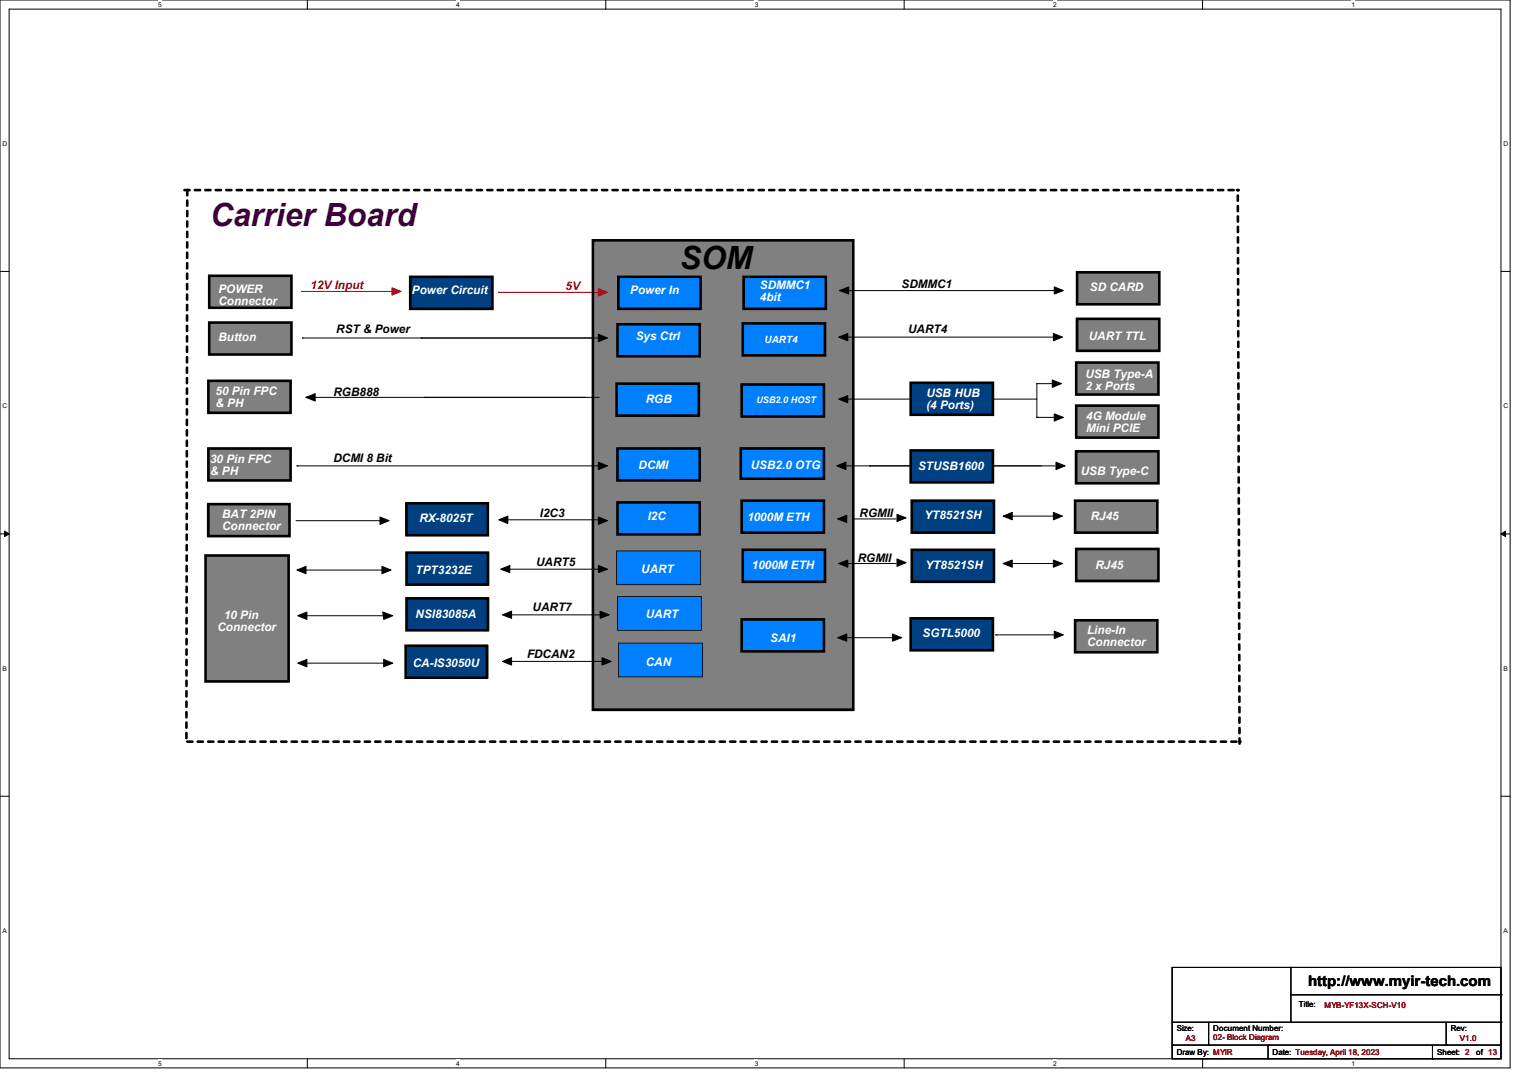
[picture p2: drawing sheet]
<svg xmlns="http://www.w3.org/2000/svg" width="297mm" height="210mm" viewBox="0 0 297 210" stroke-linecap="round" stroke-linejoin="round" font-family="sans-serif">
<path d="M0 0h293.9v207.9h-293.9zM1.8 1.8h290.3v204.3h-290.3z" fill="none" stroke="#000" stroke-width=".19"/>
<g fill="#fff">
<path d="M30.8 .2h.7v1.4h-.7z"/>
<path d="M30.8 206.2h.7v1.4h-.7z"/>
</g>
<path d="M59.8 0v1.8M59.8 206.1v1.8" fill="none" stroke="#000" stroke-width=".19"/>
<g fill="#fff">
<path d="M88.8 .2h.7v1.4h-.7z"/>
<path d="M88.8 206.2h.7v1.4h-.7z"/>
</g>
<path d="M117.9 0v1.8M117.9 206.1v1.8" fill="none" stroke="#000" stroke-width=".19"/>
<g fill="#fff">
<path d="M146.9 .2h.7v1.4h-.7z"/>
<path d="M146.9 206.2h.7v1.4h-.7z"/>
</g>
<path d="M176 0v1.8M176 206.1v1.8" fill="none" stroke="#000" stroke-width=".19"/>
<g fill="#fff">
<path d="M205 .2h.7v1.4h-.7z"/>
<path d="M205 206.2h.7v1.4h-.7z"/>
</g>
<path d="M234.1 0v1.8M234.1 206.1v1.8" fill="none" stroke="#000" stroke-width=".19"/>
<g fill="#fff">
<path d="M263.1 .2h.6v1.4h-.6z"/>
<path d="M263.1 206.2h.6v1.4h-.6z"/>
<path d="M.5 27.3h.9v1.4h-.9z"/>
<path d="M292.6 27.3h.9v1.4h-.9z"/>
<path d="M.5 78.4h.9v1.4h-.9z"/>
<path d="M292.6 78.4h.9v1.4h-.9z"/>
</g>
<path d="M0 52.8h1.8M292.1 52.8h1.8" fill="none" stroke="#000" stroke-width=".19"/>
<g fill="#fff">
<path d="M.5 129.5h.8v1.4h-.8z"/>
<path d="M292.6 129.5h.8v1.4h-.8z"/>
</g>
<path d="M0 103.9h1.8M292.1 103.9h1.8" fill="none" stroke="#000" stroke-width=".19"/>
<path d="M.9 103.4l.9 .5-.9 .5zM292.1 103.9l.9-.5v1z" fill="#000" stroke="#000" stroke-width=".19"/>
<g fill="#fff">
<path d="M.5 180.5h.8v1.4h-.8z"/>
<path d="M292.6 180.5h.8v1.4h-.8z"/>
</g>
<g fill="none" stroke="#000" stroke-width=".19">
<path d="M163.6 56.6h.1M163.6 56.6h41.8M58.8 65.8h.1M58.8 65.8h59.3M59.6 77.3h.1M59.6 77.3h57M82 65.8h.1M82.7 77.3h.1M164.3 77.7h.1M164.3 65.6h.1M164.3 77.7h37.5M164.3 65.6h41.8"/>
<path d="M201.8 74.7h.1M201.8 74.7h4.1M201.8 74.7v6.5M57.8 90.7h.1M57.8 90.7h59.4M163.7 90.7h.1M163.7 90.7h41.7M169.2 90.7h.1M201.8 81.2h.1M201.8 81.2h4.8M57.6 101.3h16.4M58 111h16.3"/>
<path d="M58.3 119.8h16.4M74 101.3h.1M74.3 111h.1M74.7 119.8h.1M98.3 101.2h.1M98.3 101.2h19M98.7 110.8h.1M98.7 110.8h19M99 119.7h.1M99 119.7h19.1M163.2 101h.1M163.2 109.7h.1"/>
<path d="M163.2 101h11.2M163.2 109.7h11.2M195.4 109.7h.1M195.4 109.7h11.2M196.3 100.5h.1M196.3 100.5h9.4M58.3 129.1h16.4M74.7 129.1h.1M99 128.7h.1M99 128.7h19.1M163.9 124.1h.1M163.9 124.1h11.2"/>
<path d="M193.8 123.6h.1M193.8 123.6h12.3M0 155h1.8M292.1 155h1.8M228.1 188.3h64v17.8h-64zM228.1 199h64M235.2 199v4.4M251.2 188.3h.1M251.2 188.3v10.7M251.2 193.6h40.9M281.5 199v4.4M292.1 199h.1"/>
<path d="M292.1 193.6h.1M228.1 203.4h.1M228.1 203.4h64M235.2 203.4h.1M246.8 206.1h.1M246.8 203.4v2.7M278.8 206.1h.1M278.8 203.4v2.7M281.5 203.4h.1"/>
</g>
<g fill="#000" stroke="#000" stroke-width=".19">
<path d="M163.4 56.6l1.8-.8v1.4z" fill-rule="evenodd"/>
<path d="M205.2 55.8l1.8 .8-1.8 .6z" fill-rule="evenodd"/>
<path d="M59.6 77.3l1.7-.7v1.5z" fill-rule="evenodd"/>
<path d="M116.5 65.1l1.7 .7-1.7 .7z" fill-rule="evenodd"/>
<path d="M163.2 65.6l1.8-.7v1.4z" fill-rule="evenodd"/>
<path d="M163.2 77.7l1.8-.7v1.4z" fill-rule="evenodd"/>
<path d="M204.8 74l1.8 .7-1.8 .7z" fill-rule="evenodd"/>
<path d="M205 64.9l1.8 .7-1.8 .7z" fill-rule="evenodd"/>
<path d="M116.5 90l1.7 .7-1.7 .7z" fill-rule="evenodd"/>
<path d="M162.9 90.7l1.7-.7v1.4z" fill-rule="evenodd"/>
<path d="M205.2 80.6l1.8 .6-1.8 .8z" fill-rule="evenodd"/>
<path d="M205.5 90l1.8 .7-1.8 .7z" fill-rule="evenodd"/>
<path d="M57.8 111l1.8-.8v1.5z" fill-rule="evenodd"/>
<path d="M58 119.8l1.7-.7v1.5z" fill-rule="evenodd"/>
<path d="M74 100.6l1.7 .7-1.7 .8z" fill-rule="evenodd"/>
<path d="M74.3 110.2l1.8 .8-1.8 .7z" fill-rule="evenodd"/>
<path d="M74.5 119.1l2 .7-1.8 .8z" fill-rule="evenodd"/>
<path d="M97.1 101.2l1.7-.7v1.4z" fill-rule="evenodd"/>
<path d="M97.5 110.8l1.7-.7v1.4z" fill-rule="evenodd"/>
<path d="M97.8 119.7l1.8-.7v1.4z" fill-rule="evenodd"/>
<path d="M116.5 100.6l1.7 .7-1.7 .8z" fill-rule="evenodd"/>
<path d="M116.5 110.1l1.7 .7-1.7 .7z" fill-rule="evenodd"/>
<path d="M116.8 119l1.8 .7-1.8 .7z" fill-rule="evenodd"/>
<path d="M163 101l1.8-.7v1.4z" fill-rule="evenodd"/>
<path d="M163.2 109.7l1.8-.7v1.4z" fill-rule="evenodd"/>
<path d="M174.6 100.1l1.8 .7-1.8 .7z" fill-rule="evenodd"/>
<path d="M174.6 108.8l1.8 .7-1.8 .7z" fill-rule="evenodd"/>
<path d="M195.2 100.5l1.8-.8v1.5z" fill-rule="evenodd"/>
<path d="M195.2 109.7l1.8-.7v1.4z" fill-rule="evenodd"/>
<path d="M205 99.7l1.8 .8-1.8 .7z" fill-rule="evenodd"/>
<path d="M205 109l1.8 .7-1.8 .7z" fill-rule="evenodd"/>
<path d="M58 129.1l1.7-.7v1.4z" fill-rule="evenodd"/>
<path d="M74.7 128.4l1.8 .7-1.8 .7z" fill-rule="evenodd"/>
<path d="M97.8 128.7l1.8-.7v1.5z" fill-rule="evenodd"/>
<path d="M117.2 128l1.8 .7-1.8 .8z" fill-rule="evenodd"/>
<path d="M163 124.1l1.8-.7v1.4z" fill-rule="evenodd"/>
<path d="M173.7 123.4l1.8 .7-1.8 .7z" fill-rule="evenodd"/>
<path d="M205.2 122.9l1.8 .7-1.8 .7z" fill-rule="evenodd"/>
</g>
<g fill="#808080" stroke="#808080" stroke-width=".19">
<path d="M115.4 46.8h50.7v91.5h-50.7z" fill-rule="evenodd"/>
<path d="M40.7 53.7h16v6h-16z" fill-rule="evenodd"/>
<path d="M40.7 62.8h16v6.2h-16z" fill-rule="evenodd"/>
<path d="M40.6 87.3h16v6.2h-16z" fill-rule="evenodd"/>
<path d="M40.3 98.1h16v6.3h-16z" fill-rule="evenodd"/>
<path d="M209.6 53h16v6.2h-16z" fill-rule="evenodd"/>
<path d="M209.5 62.1h16v6.2h-16z" fill-rule="evenodd"/>
<path d="M209.5 79h16v6.2h-16z" fill-rule="evenodd"/>
<path d="M209.3 87.8h16v6.3h-16z" fill-rule="evenodd"/>
<path d="M209.3 97.5h16v6.2h-16z" fill-rule="evenodd"/>
<path d="M209.5 107h16v6.2h-16z" fill-rule="evenodd"/>
<path d="M209.3 120.7h16v6.3h-16z" fill-rule="evenodd"/>
<path d="M209.5 70.6h16v6.2h-16z" fill-rule="evenodd"/>
<path d="M40.6 74.1h16v6.2h-16z" fill-rule="evenodd"/>
<path d="M40 108.3h16v24.3h-16z" fill-rule="evenodd"/>
</g>
<path d="M58.7 56.7h.1M58.7 56.7h19.4M97.1 56.9h.1M97.1 56.9h20.8" fill="none" stroke="#f00" stroke-width=".19"/>
<g fill="none" stroke="#000" stroke-width=".51">
<path d="M40.7 53.7h16v6.2h-16zM79.8 53.9h16v6.2h-16zM115.4 46.8h50.7v91.3h-50.7zM120.4 53.9h16v6.2h-16zM144.7 53.9h16v6.2h-16zM209.6 53h16v6.2h-16zM40.6 74.1h16v6.2h-16zM40.7 62.8h16v6.2h-16zM120 74.7h16v6.2h-16zM120.2 63.1h16v6.2h-16zM144.4 74.8h16v6.3h-16zM144.6 62.9h16v6.3h-16z"/>
<path d="M177.2 74.5h16.1v6.2h-16.1zM209.5 79h16v6.2h-16zM209.5 70.6h16v6.2h-16zM209.6 62.1h16v6.2h-16zM40.6 87.3h16v6.2h-16zM40.6 98.1h15.7v6.3h-15.7zM79.1 98h15.9v6.2h-15.9zM120.2 87.3h16v6.2h-16zM120.2 97.8h16v6.2h-16zM144.2 87.3h16.2v5.9h-16.2zM144.4 97.5h16v6.2h-16zM177.2 87.7h16.1v6.2h-16.1z"/>
<path d="M177.5 97.5h16v6.2h-16zM209.3 97.5h16v6.2h-16zM209.5 87.8h16v6.3h-16zM40 108.1h16.2v24.5h-16.2zM79.1 116.5h15.9v6.2h-15.9zM79.1 107.6h15.9v6.2h-15.9zM120.2 107.4h16v6.2h-16zM120.4 116.3h16v6.2h-16zM144.6 107h16v6.2h-16zM177.5 107h16v6.2h-16zM209.5 106.8h16v6.3h-16zM79 125.7h15.8v6.2h-15.8z"/>
<path d="M120.6 125.3h16v6.3h-16zM144.4 120.6h16v6.2h-16zM177.2 120.4h16.1v6.2h-16.1zM209.3 120.7h16v6.3h-16z"/>
</g>
<path d="M35.9 37h204.8M36.3 143.7l.1-106.7M36.4 144.4h204.9M241.3 144.7l-.4-107.7" fill="none" stroke="#000" stroke-width=".51" stroke-dasharray="1 1"/>
<g fill="#000" stroke-dasharray="1 1">
<circle cx="36.4" cy="37" r=".25"/>
<circle cx="240.7" cy="37" r=".25"/>
<circle cx="240.9" cy="37" r=".25"/>
<circle cx="241.3" cy="144.4" r=".25"/>
</g>
<g fill="#0080ff" stroke="#0080ff" stroke-width=".19">
<path d="M120.2 63.1h16v6.2h-16z" fill-rule="evenodd"/>
<path d="M144.7 53.9h16v6.2h-16z" fill-rule="evenodd"/>
<path d="M144.6 62.9h16v6.3h-16z" fill-rule="evenodd"/>
<path d="M144.4 74.8h16v6.3h-16z" fill-rule="evenodd"/>
<path d="M144.2 87.1h16.2v5.9h-16.2z" fill-rule="evenodd"/>
<path d="M144.4 97.5h16v6.2h-16z" fill-rule="evenodd"/>
<path d="M144.6 107h16v6.2h-16z" fill-rule="evenodd"/>
<path d="M144.4 120.6h16v6.2h-16z" fill-rule="evenodd"/>
<path d="M120.4 53.9h16v6.2h-16z" fill-rule="evenodd"/>
<path d="M120 74.7h16v6.2h-16z" fill-rule="evenodd"/>
<path d="M120 87.3h16v6.2h-16z" fill-rule="evenodd"/>
<path d="M120.2 97.8h16v6.2h-16z" fill-rule="evenodd"/>
<path d="M120.2 107.4h16v6.2h-16z" fill-rule="evenodd"/>
<path d="M120.4 116.3h16v6.2h-16z" fill-rule="evenodd"/>
<path d="M120.6 125.3h16v6.3h-16z" fill-rule="evenodd"/>
</g>
<g fill="#004080" stroke="#004080" stroke-width=".19">
<path d="M177.2 87.7h16.1v6.2h-16.1z" fill-rule="evenodd"/>
<path d="M177.5 97.5h16v6.2h-16z" fill-rule="evenodd"/>
<path d="M177.5 107h16v6.2h-16z" fill-rule="evenodd"/>
<path d="M177.2 120.4h16.1v6.2h-16.1z" fill-rule="evenodd"/>
<path d="M79 98h16v6.2h-16z" fill-rule="evenodd"/>
<path d="M177.2 74.5h16.1v6.2h-16.1z" fill-rule="evenodd"/>
<path d="M79.8 53.9h16v6.2h-16z" fill-rule="evenodd"/>
<path d="M79.1 116.5h16v6.2h-16z" fill-rule="evenodd"/>
<path d="M79.1 107.6h16v6.2h-16z" fill-rule="evenodd"/>
<path d="M79 125.7h16v6.2h-16z" fill-rule="evenodd"/>
</g>
<g fill="#f00" stroke="#f00" stroke-width=".19">
<path d="M76.3 56l1.8 .7-1.8 .7z" fill-rule="evenodd"/>
<path d="M116.5 56.2l1.7 .7-1.7 .7z" fill-rule="evenodd"/>
</g>
<text font-size="6.2" fill="#400040" x="40.9" y="43.9">Carrier Board</text>
<text font-size="6.2" x="132.3" y="52.3">SOM</text>
<text font-size="2.8" x="254.6" y="192">http://www.myir-tech.com</text>
<g font-size="2.3" fill="#fff">
<text x="42.5" y="57">POWER</text>
<text x="42.5" y="59.4">Connector</text>
<text x="80.2" y="57.2">Power Circuit</text>
<text x="122.7" y="57.2">Power In</text>
<text x="147.9" y="56.3">SDMMC1</text>
<text x="147.9" y="58.7">4bit</text>
<text x="212.1" y="56.6">SD CARD</text>
<text x="42.5" y="66.4">Button</text>
<text x="123.7" y="66.1">Sys Ctrl</text>
<text x="211.9" y="66.1">UART TTL</text>
<text x="42" y="76.9">50 Pin FPC</text>
<text x="180.3" y="77.3">USB HUB</text>
<text x="211.2" y="73.5">USB Type-A</text>
<text x="211.2" y="75.9">2 x Ports</text>
<text x="42" y="79.3">&amp; PH</text>
<text x="125.7" y="78.4">RGB</text>
<text x="180.3" y="79.7">(4 Ports)</text>
<text x="211.4" y="81.7">4G Module</text>
<text x="211.4" y="84.1">Mini PCIE</text>
<text x="40.9" y="90.1">30 Pin FPC</text>
<text x="40.9" y="92.5">&amp; PH</text>
<text x="124.3" y="91.3">DCMI</text>
<text x="146.1" y="91.3">USB2.0 OTG</text>
<text x="178.7" y="91.5">STUSB1600</text>
<text x="210.4" y="92.4">USB Type-C</text>
<text x="43.2" y="100.8">BAT 2PIN</text>
<text x="81.6" y="101.6">RX-8025T</text>
<text x="126.1" y="101.3">I2C</text>
<text x="145.5" y="101.5">1000M ETH</text>
<text x="179.9" y="101.1">YT8521SH</text>
<text x="212.3" y="101.3">RJ45</text>
<text x="43.2" y="103.1">Connector</text>
<text x="80.9" y="111.8">TPT3232E</text>
<text x="124.8" y="111.6">UART</text>
<text x="146.3" y="110.7">1000M ETH</text>
<text x="180.1" y="110.7">YT8521SH</text>
<text x="213.2" y="110.7">RJ45</text>
<text x="42.3" y="122.9">Connector</text>
<text x="43.6" y="120.5">10 Pin</text>
<text x="80.9" y="120.3">NSI83085A</text>
<text x="125.7" y="120.3">UART</text>
<text x="149.9" y="124.9">SAI1</text>
<text x="179.6" y="124">SGTL5000</text>
<text x="211.6" y="123.3">Line-In</text>
<text x="211.6" y="125.7">Connector</text>
<text x="80.3" y="129.8">CA-IS3050U</text>
<text x="125.7" y="129.5">CAN</text>
</g>
<g font-size="2.3" fill="#f00">
<text x="60.5" y="56.3">12V Input</text>
<text x="110.1" y="56.5">5V</text>
</g>
<g font-size="2.3">
<text x="175.5" y="56.1">SDMMC1</text>
<text x="65.4" y="64.9">RST &amp; Power</text>
<text x="176.7" y="64.9">UART4</text>
<text x="64.9" y="77.1">RGB888</text>
<text x="64.9" y="89.9">DCMI 8 Bit</text>
<text x="105.1" y="100.6">I2C3</text>
<text x="167.3" y="100.6">RGMII</text>
<text x="104.4" y="110.2">UART5</text>
<text x="167" y="109.3">RGMII</text>
<text x="103.7" y="118.9">UART7</text>
<text x="102.6" y="128.1">FDCAN2</text>
</g>
<text font-size="1.9" fill="#fff" x="148.8" y="66.8">UART4</text>
<text font-size="1.8" fill="#fff" x="147.2" y="78.4">USB2.0 HOST</text>
<g font-size="1.6">
<text x="252.8" y="196">Title:</text>
<text x="229" y="200.7">Size:</text>
<text x="236.1" y="200.7">Document Number:</text>
<text x="282.4" y="200.7">Rev:</text>
<text x="229" y="205.4">Draw By: MYIR</text>
<text x="247.7" y="205.4">Date: Tuesday, April 18, 2023</text>
<text x="279.7" y="205.4">Sheet: 2</text>
<text x="287.3" y="205.4">of 13</text>
</g>
<g font-size="1.6" fill="#800000">
<text x="257.8" y="196.1">MYB-YF13X-SCH-V10</text>
<text x="230.8" y="202.7">A3</text>
<text x="236.1" y="202.5">02- Block Diagram</text>
<text x="284.1" y="202.7">V1.0</text>
</g>
<g font-size="1.3">
<text x="30.8" y="1.3">5</text>
<text x="88.8" y="1.3">4</text>
<text x="146.9" y="1.3">3</text>
<text x="205" y="1.3">2</text>
<text x="263.1" y="1.3">1</text>
<text x=".5" y="28.4">D</text>
<text x="292.6" y="28.4">D</text>
<text x=".5" y="79.5">C</text>
<text x="292.6" y="79.5">C</text>
<text x=".5" y="130.6">B</text>
<text x="292.6" y="130.6">B</text>
<text x=".5" y="181.7">A</text>
<text x="292.6" y="181.7">A</text>
<text x="30.8" y="207.4">5</text>
<text x="88.8" y="207.4">4</text>
<text x="146.9" y="207.4">3</text>
<text x="205" y="207.4">2</text>
<text x="263.1" y="207.4">1</text>
</g>
</svg>
